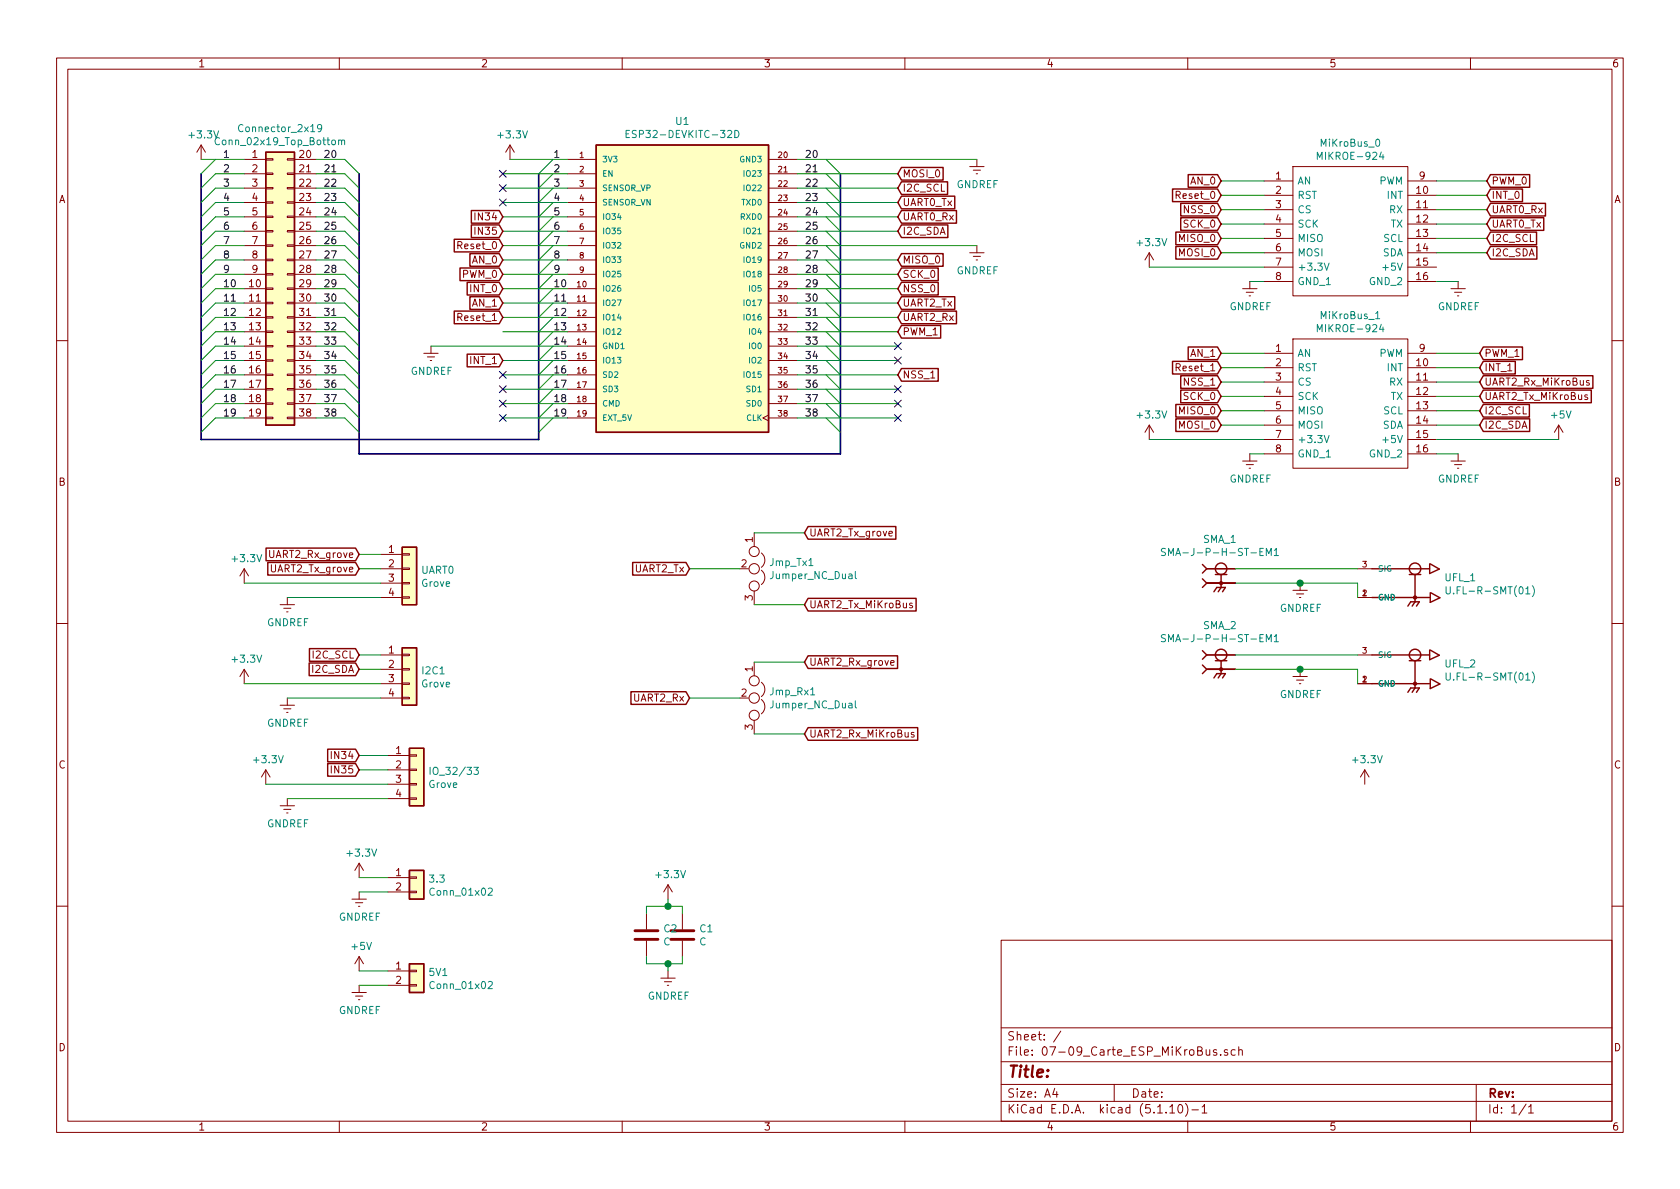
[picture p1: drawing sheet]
<svg xmlns="http://www.w3.org/2000/svg" width="297mm" height="210mm" viewBox="0 0 297 210" stroke-linecap="round" stroke-linejoin="round" font-family="sans-serif">
<g fill="none" stroke="#840000" stroke-width=".18">
<path d="M10 10.3h277v189.9h-277zM12 12.2h273v186.1h-273zM60 10.3v1.9M110 10.3v1.9M160 10.3v1.9M210 10.3v1.9M260 10.3v1.9M35.6 25.6l-.8 1.3M35.6 25.6v2.6M35.6 25.6l.7 1.3M43.2 28.2h3.8M43.2 30.7h3.8"/>
<path d="M43.2 33.3h3.8M43.2 35.8h3.8M43.2 38.3h3.8M47 38.2h1.3v.3h-1.3zM47 35.7h1.3v.2h-1.3zM47 33.1h1.3v.3h-1.3zM47 30.6h1.3v.3h-1.3zM47 28.1h1.3v.2h-1.3zM50.8 38.2h1.3v.3h-1.3zM50.8 35.7h1.3v.2h-1.3zM50.8 33.1h1.3v.3h-1.3zM50.8 30.6h1.3v.3h-1.3z"/>
<path d="M50.8 28.1h1.3v.2h-1.3zM52.1 28.2h3.8M52.1 30.7h3.8M52.1 33.3h3.8M52.1 35.8h3.8M52.1 38.3h3.8M90.2 25.6l-.8 1.3M90.2 25.6v2.6M90.2 25.6l.7 1.3M100.3 28.2h5.1M100.3 30.7h5.1M100.3 33.3h5.1"/>
<path d="M100.3 35.8h5.1M100.3 38.3h5.1M135.9 28.2h5.1M135.9 30.7h5.1M135.9 33.3h5.1M135.9 35.8h5.1M135.9 38.3h5.1M171.4 29.5h2.6M172.1 30.1h1.3M172.6 30.7h.2M172.7 28.2v1.3M223.5 32h5.1"/>
<path d="M223.5 34.5h5.1M223.5 37.1h5.1M223.5 39.6h5.1M228.6 29.5h20.3v22.8h-20.3zM248.9 32h5.1M248.9 34.5h5.1M248.9 37.1h5.1M248.9 39.6h5.1M43.2 46h3.8M43.2 51h3.8M43.2 53.6h3.8M43.2 56.1h3.8"/>
<path d="M43.2 58.7h3.8M43.2 40.9h3.8M43.2 43.4h3.8M43.2 48.5h3.8M47 56h1.3v.3h-1.3zM47 58.5h1.3v.3h-1.3zM47 53.5h1.3v.2h-1.3zM47 48.4h1.3v.2h-1.3zM47 45.8h1.3v.3h-1.3zM47 43.3h1.3v.3h-1.3zM47 40.8h1.3v.2h-1.3zM47 50.9h1.3v.3h-1.3z"/>
<path d="M50.8 56h1.3v.3h-1.3zM50.8 58.5h1.3v.3h-1.3zM50.8 53.5h1.3v.2h-1.3zM50.8 48.4h1.3v.2h-1.3zM50.8 45.8h1.3v.3h-1.3zM50.8 43.3h1.3v.3h-1.3zM50.8 40.8h1.3v.2h-1.3zM50.8 50.9h1.3v.3h-1.3zM52.1 46h3.8M52.1 51h3.8M52.1 53.6h3.8M52.1 56.1h3.8"/>
<path d="M52.1 58.7h3.8M52.1 40.9h3.8M52.1 43.4h3.8M52.1 48.5h3.8M100.3 46h5.1M100.3 51h5.1M100.3 53.6h5.1M100.3 56.1h5.1M100.3 58.7h5.1M100.3 40.9h5.1M100.3 43.4h5.1M100.3 48.5h5.1"/>
<path d="M135.9 46h5.1M135.9 51h5.1M135.9 53.6h5.1M135.9 56.1h5.1M135.9 58.7h5.1M135.9 40.9h5.1M135.9 43.4h5.1M135.9 48.5h5.1M171.4 44.7h2.6M172.1 45.3h1.3M172.6 46h.2M172.7 43.4v1.3"/>
<path d="M203.2 44.7v2.5M203.2 44.7l-.8 1.3M203.2 44.7l.8 1.3M219.7 51h2.5M220.3 51.7h1.3M220.9 52.3h.2M221 49.8v1.2M223.5 44.7h5.1M223.5 42.2h5.1M223.5 47.2h5.1M223.5 49.8h5.1M228.6 59.9h20.3v22.9h-20.3z"/>
<path d="M248.9 44.7h5.1M248.9 42.2h5.1M248.9 47.2h5.1M248.9 49.8h5.1M256.5 51h2.6M257.2 51.7h1.2M257.7 52.3h.2M257.8 49.8v1.2M10 60.2h2M43.2 63.7h3.8M43.2 61.2h3.8M43.2 66.3h3.8"/>
<path d="M43.2 68.8h3.8M43.2 71.4h3.8M43.2 73.9h3.8M47 61.1h1.3v.2h-1.3zM47 63.6h1.3v.3h-1.3zM47 66.2h1.3v.2h-1.3zM47 68.7h1.3v.3h-1.3zM47 71.2h1.3v.3h-1.3zM47 73.8h1.3v.2h-1.3zM50.8 61.1h1.3v.2h-1.3zM50.8 63.6h1.3v.3h-1.3zM50.8 66.2h1.3v.2h-1.3z"/>
<path d="M50.8 68.7h1.3v.3h-1.3zM50.8 71.2h1.3v.3h-1.3zM50.8 73.8h1.3v.2h-1.3zM52.1 63.7h3.8M52.1 61.2h3.8M52.1 66.3h3.8M52.1 68.8h3.8M52.1 71.4h3.8M52.1 73.9h3.8M74.9 62.5h2.6M75.6 63.1h1.2M76.1 63.7h.2"/>
<path d="M76.2 61.2v1.3M100.3 63.7h5.1M100.3 61.2h5.1M100.3 66.3h5.1M100.3 68.8h5.1M100.3 71.4h5.1M100.3 73.9h5.1M135.9 73.4l-1 .5 1 .5M135.9 63.7h5.1M135.9 61.2h5.1M135.9 66.3h5.1M135.9 68.8h5.1"/>
<path d="M135.9 71.4h5.1M135.9 73.9h5.1M203.2 75.2l-.8 1.2M203.2 75.2v2.5M203.2 75.2l.8 1.2M223.5 62.5h5.1M223.5 65h5.1M223.5 67.6h5.1M223.5 70.1h5.1M223.5 72.6h5.1M223.5 75.2h5.1M223.5 77.7h5.1"/>
<path d="M248.9 62.5h5.1M248.9 65h5.1M248.9 67.6h5.1M248.9 70.1h5.1M248.9 72.6h5.1M248.9 75.2h5.1M248.9 77.7h5.1M275.6 75.2l-.8 1.2M275.6 75.2v2.5M275.6 75.2l.8 1.2M280.7 69.9l-.3-.1-.2 .2 .1 .2 .4 .1v.3h-.5M281 67.3h-.3l-.2 .2v.1l.5 .2v.3h-.5"/>
<path d="M285 60.2h2M67.3 98h3.8M71.1 97.9h1.3v.3h-1.3zM133.3 94.2v2.4M134.6 97.8a1.62 1.62 0 0 1 0 2.5M157.2 94.4l.6-.1-.1-.3-.3-.1-.2 .2 .1 .6h.4M219.7 81.5h2.5M220.3 82.2h1.3M220.9 82.8h.2M221 80.3v1.2M223.5 80.3h5.1M248.9 80.3h5.1"/>
<path d="M256.5 81.5h2.6M257.2 82.2h1.2M257.7 82.8h.2M257.8 80.3v1.2M10 110.3h2M43.2 118.4l-.8 1.2M43.2 100.6v2.5M43.2 118.4v2.5M43.2 118.4l.7 1.2M43.2 100.6l-.8 1.2M43.2 100.6l.7 1.2M49.5 106.9h2.6"/>
<path d="M50.2 107.6h1.2M50.7 108.2h.2M50.8 105.7v1.2M67.3 115.8h3.8M67.3 118.4h3.8M67.3 100.6h3.8M67.3 103.1h3.8M67.3 105.7h3.8M71.1 115.7h1.3v.2h-1.3zM71.1 118.2h1.3v.3h-1.3zM71.1 105.5h1.3v.3h-1.3zM71.1 103h1.3v.2h-1.3z"/>
<path d="M71.1 100.5h1.3v.2h-1.3zM133.3 104.5v2.4M133.3 117.1v2.4M134.6 100.8a1.62 1.62 0 0 1 0 2.6M157.5 117.2l.6-.1-.1-.2-.3-.1-.2 .2 .1 .6h.4M161.3 106.7l-.3-.1-.2 .2 .1 .2 .4 .1v.3h-.5M213.4 115.8h5M213.4 118.4h5M213.4 100.6h5M213.4 103.1h5M228.6 119.6h2.5M228.6 104.4h2.5"/>
<path d="M229.2 105h1.3M229.7 105.7h.3M229.9 103.1v1.3M229.9 118.4v1.2M240 115.8h2.6M240 100.6h2.6M240 105.7h2.6M285 110.3h2M47 136.1l-.8 1.3M47 136.1v2.6M47 136.1l.8 1.3M49.5 124.7h2.6"/>
<path d="M50.2 125.3h1.2M50.7 126h.2M50.8 123.4v1.3M67.3 120.9h3.8M67.3 123.4h3.8M68.6 133.6h3.8M68.6 136.1h3.8M68.6 138.7h3.8M71.1 123.3h1.3v.3h-1.3zM71.1 120.8h1.3v.2h-1.3zM72.4 138.6h1.3v.2h-1.3zM72.4 133.5h1.3v.2h-1.3z"/>
<path d="M72.4 136h1.3v.3h-1.3zM133.3 127.4v2.4M134.6 120.6a1.62 1.62 0 0 1 0 2.6M134.6 123.7a1.62 1.62 0 0 1 0 2.5M161.6 129.6l-.3-.1-.2 .2 .1 .2 .4 .1v.3h-.5M229.2 120.3h1.3M229.7 120.9h.3M240 120.9h2.6M241.3 136.1l-.8 1.3M241.3 136.1v2.6M241.3 136.1l.8 1.3M49.5 142.5h2.6"/>
<path d="M50.2 143.1h1.2M50.7 143.8h.2M50.8 141.2v1.3M62.2 159h2.6M62.9 159.6h1.2M63.5 152.6l-.8 1.3M63.5 152.6v2.6M63.5 157.7v1.3M63.5 152.6l.8 1.3M68.6 155.2h3.8M68.6 157.7h3.8M68.6 141.2h3.8"/>
<path d="M72.4 157.6h1.3v.3h-1.3zM72.4 155.1h1.3v.2h-1.3zM72.4 141.1h1.3v.2h-1.3zM118.1 156.5l-.8 1.2M118.1 156.5v2.5M118.1 156.5l.8 1.2M10 160.2h2M62.2 175.5h2.6M62.9 176.1h1.2M63.4 160.3h.2M63.4 176.8h.2M63.5 169.2v2.5"/>
<path d="M63.5 174.2v1.3M63.5 169.2l-.8 1.2M63.5 169.2l.8 1.2M68.6 171.7h3.8M68.6 174.2h3.8M72.4 174.1h1.3v.3h-1.3zM72.4 171.6h1.3v.2h-1.3zM114.3 161.5v2.8M114.3 166.4v2.8M116.8 173h2.6M117.5 173.6h1.2M118 174.2h.2"/>
<path d="M118.1 171.7v1.3M120.6 161.5v2.8M120.6 166.4v2.8M177 166.3h108v32h-108zM285 160.2h2M60 198.3v1.9M110 198.3v1.9M160 198.3v1.9M177 194.8h108M177 191.8h108M177 187.8h108M177 181.8h108"/>
<path d="M186.5 192.5l-.4 1h1M186.8 193v1M187.6 182.3l-1.3 2M197 191.8v3M206.8 195.8l.5-.5v1.5M206.8 196.8h.9M208.5 195.4l.1-.1a.8 .8 0 0 1 .5 .8 .8 .8 0 0 1-.5 .7 1 1 0 0 1-.1-1.4zM209.6 195.1a1.71 1.71 0 0 1 0 2.3M210 198.3v1.9M210.7 196.3h1.2M212.5 195.8l.5-.5v1.5M212.5 196.8h.9"/>
<path d="M215.1 185.7a.37 .37 0 0 0-.6 .1l.1 .2 .5 .2 .1 .1-.2 .3-.5-.1M215.8 186.5v.1M217 185.7l-.3-.1-.2 .2v.2l.5 .2v.3h-.5M218.4 185.7l-.4-.1-.3 .3 .1 .6h.6M219 185.7l.3-.1 .3 .1 .1 .9M219 185.1v1.5M260 198.3v1.9M261 191.8v6.5M269.8 195.2l-1.2 2M270.3 195.8l.4-.5v1.5M270.3 196.8h.8"/>
<circle cx="133.3" cy="97.5" r=".89"/>
<circle cx="133.3" cy="100.6" r=".91"/>
<circle cx="133.3" cy="103.6" r=".89"/>
<circle cx="133.3" cy="123.4" r=".91"/>
<circle cx="133.3" cy="120.4" r=".89"/>
<circle cx="133.3" cy="126.5" r=".89"/>
</g>
<g fill="#ffffc2" stroke="#ffffc2" stroke-width=".18">
<path d="M71.1 114.5h2.6v10.2h-2.6z"/>
<path d="M47 26.9h5.1v48.3h-5.1z"/>
<path d="M71.1 96.8h2.6v10.1h-2.6z"/>
<path d="M72.4 153.9h2.5v5.1h-2.5z"/>
<path d="M105.4 25.6h30.5v50.8h-30.5z"/>
<path d="M72.4 170.4h2.5v5.1h-2.5z"/>
<path d="M72.4 132.3h2.5v10.2h-2.5z"/>
</g>
<g fill="none" stroke="#840000" stroke-width=".25">
<path d="M47 26.9h5.1v48.3h-5.1zM83.3 39.8h5l.6 1.1-.6 1.1h-5zM83.3 37.2h5l.6 1.1-.6 1.2h-5zM105.4 25.6h30.5v50.8h-30.5zM159.4 39.8h8.2v2.2h-8.2l-.7-1.1zM159.4 32.2h8.1v2.2h-8.1l-.7-1.1zM159.4 34.7h9.4v2.2h-9.4l-.7-1.1zM159.4 37.2h9.7v2.3h-9.7l-.7-1.2zM159.4 29.6h7.4v2.2h-7.4l-.7-1.1zM207.3 33.4h8l.6 1.1-.6 1.2h-8zM208.8 38.5h6.5l.6 1.1-.6 1.1h-6.5zM208.8 36h6.5l.6 1.1-.6 1.1h-6.5z"/>
<path d="M210.1 30.9h5.2l.6 1.1-.6 1.1h-5.2zM263.5 30.9h7v2.2h-7l-.6-1.1zM263.5 33.4h5.7v2.3h-5.7l-.6-1.2zM263.5 36h9.8v2.2h-9.8l-.6-1.1zM263.5 38.5h9.4v2.2h-9.4l-.6-1.1zM80.3 55h8l.6 1.1-.6 1.1h-8zM80.3 42.3h8l.6 1.1-.6 1.1h-8zM81.3 47.4h7l.6 1.1-.6 1.1h-7zM82.6 49.9h5.7l.6 1.1-.6 1.2h-5.7zM83.1 44.9h5.2l.6 1.1-.6 1.1h-5.2zM83.1 52.5h5.2l.6 1.1-.6 1.1h-5.2zM159.4 57.6h6.9v2.2h-6.9l-.7-1.1z"/>
<path d="M159.4 52.5h9.4v2.2h-9.4l-.7-1.1zM159.4 47.4h6.5v2.2h-6.5l-.7-1.1zM159.4 44.9h7.4v2.2h-7.4l-.7-1.1zM159.4 49.9h6.5v2.3h-6.5l-.7-1.2zM159.4 55h9.7v2.2h-9.7l-.7-1.1zM207.9 41h7.4l.6 1.2-.6 1.1h-7.4zM207.9 43.6h7.4l.6 1.1-.6 1.1h-7.4zM263.5 43.6h8.2v2.2h-8.2l-.6-1.1zM263.5 41h8.2v2.3h-8.2l-.6-1.1zM82.6 62.6h5.7l.6 1.1-.6 1.2h-5.7zM159.4 65.2h6.5v2.2h-6.5l-.7-1.1zM207.3 63.9h8l.6 1.1-.6 1.1h-8z"/>
<path d="M207.9 74.1h7.4l.6 1.1-.6 1.1h-7.4zM207.9 71.5h7.4l.6 1.1-.6 1.2h-7.4zM208.8 69h6.5l.6 1.1-.6 1.1h-6.5zM208.8 66.4h6.5l.6 1.2-.6 1.1h-6.5zM210.1 61.4h5.2l.6 1.1-.6 1.1h-5.2zM262.3 61.4h6.9v2.2h-6.9l-.7-1.1zM262.3 71.5h8.1v2.3h-8.1l-.7-1.2zM262.3 74.1h8.2v2.2h-8.2l-.7-1.1zM262.3 63.9h5.6v2.2h-5.6l-.7-1.1zM262.3 66.4h19.3v2.3h-19.3l-.7-1.1zM262.3 69h19.1v2.2h-19.1l-.7-1.1zM47 96.9h15.9l.6 1.1-.6 1.2h-15.9z"/>
<path d="M47.3 99.5h15.6l.6 1.1-.6 1.1h-15.6zM71.1 96.8h2.6v10.1h-2.6zM111.9 99.5h9.4l.6 1.1-.6 1.1h-9.4zM142.9 93.1h15.5v2.2h-15.5l-.7-1.1zM212.6 99.8l.8 .8M252.8 99.7v1.7l1.7-.8-1.6-.9M54.7 117.2h8.2l.6 1.2-.6 1.1h-8.2zM54.7 114.7h8.2l.6 1.1-.6 1.1h-8.2zM71.1 114.5h2.6v10.2h-2.6zM142.9 116h15.8v2.2h-15.8l-.7-1.1zM142.9 105.8h19.1v2.2h-19.1l-.7-1.1zM212.6 102.4l.8 .7"/>
<path d="M212.6 115.1l.8 .7M212.6 117.6l.8 .8M213.4 100.6h5M213.4 115.8h5M213.4 103.1h5M213.4 100.6l-.8 .7M213.4 103.1l-.8 .8M213.4 118.4h5M213.4 115.8l-.8 .8M213.4 118.4l-.8 .7M214.6 104.6l.5-.7h1.6l-.5 .7M214.6 119.9l.5-.8h1.6l-.5 .8"/>
<path d="M214.9 101.6h2M214.9 116.8h2M215.9 101.6v2.3l-.5 .7M215.9 116.8v2.3l-.5 .8M242.6 100.6h10.1M242.6 105.7h10.1M242.6 115.8h10.1M248.9 107.2l.5-.8h1.6l-.6 .8M249.2 101.6h2M249.2 116.8h2M250.2 101.6v4.8l-.5 .8M250.2 116.8v4.9l-.5 .7"/>
<path d="M252.8 115v1.7l1.7-.8-1.6-.9M252.9 104.8v1.7l1.7-.8-1.6-.9M57.9 135h5l.6 1.1-.6 1.2h-5zM57.9 132.5h5l.6 1.1-.6 1.1h-5zM72.4 132.3h2.5v10.2h-2.5zM111.6 122.3h9.7l.6 1.1-.6 1.2h-9.7zM142.9 128.7h19.4v2.2h-19.4l-.7-1.1zM242.6 120.9h10.1M248.9 122.4l.5-.7h1.6l-.6 .7M252.9 120.1v1.7l1.7-.9-1.6-.8M72.4 153.9h2.5v5.1h-2.5zM72.4 170.4h2.5v5.1h-2.5z"/>
<circle cx="215.9" cy="100.6" r="1.02"/>
<circle cx="215.9" cy="115.8" r="1.02"/>
<circle cx="215.9" cy="103.1" r=".25"/>
<circle cx="215.9" cy="118.4" r=".25"/>
<circle cx="250.2" cy="115.8" r="1.02"/>
<circle cx="250.2" cy="100.6" r="1.02"/>
<circle cx="250.2" cy="105.7" r=".25"/>
<circle cx="250.2" cy="120.9" r=".25"/>
</g>
<path d="M112.3 166.1h4M112.3 164.6h4M118.6 166.1h4.1M118.6 164.6h4.1" fill="none" stroke="#840000" stroke-width=".51"/>
<g fill="none" stroke="#008484" stroke-width=".18">
<path d="M38.8 24.5a.6 .6 0 0 0-.8 .4 .6 .6 0 0 0 .6 .7l.2-.1M56.9 22.6l-.3 .2h-.3l-.2-.2 .2-.5 .3-.1 .2 .1a.87 .87 0 0 1-.3 1.2h-.2M59.9 24.9l.1-.1h.4v.8M59.9 24.8v.8M60.4 24.9l.2-.1h.3v.8M110.7 23.7h.4M111.3 23.1h-.6v1.2h.6M129.9 23.1a.64 .64 0 0 1 .8 .6 .64 .64 0 0 1-.8 .6zM232.9 28.2v-1.3l.4 .9 .5-.9v1.3M243.3 24.7l.2-.1a.69 .69 0 0 1 .5 .6 .69 .69 0 0 1-.5 .7l-.2-.2-.1-.3zM244.2 26.9l-.3 .9h.8M232.9 58.7v-1.3l.4 .9 .5-.9v1.3"/>
<path d="M234.1 46.5l.5 1.3 .4-1.3M243.2 55.4l.4-.3v1.3M243.2 56.4h.7M244.2 57.3l-.3 .9h.8M234.1 77l.5 1.3 .4-1.3M206.1 97h-.5l-.3 .2 .2 .3 .5 .3v.3l-.2 .1h-.5M206.6 98.2v-1.2l.4 .9 .5-.9v1.2M223.9 98.2v-1.2l.4 .9 .5-.9v1.2M225.3 97.3l.4-.3v1.2M225.3 98.2h.7M143 100h.7M151.2 101.1v1.1l.2 .1"/>
<path d="M206.1 112.3l-.5-.1-.3 .3 .2 .3 .5 .2v.4l-.2 .1-.5-.1M206.6 113.5v-1.3l.4 .9 .5-.9v1.3M223.9 113.5v-1.3l.4 .9 .5-.9v1.3M225.3 112.6l.4-.4v1.3M225.3 113.5h.7M255.7 103.8v1l.2 .2h.4l.1-.2v-1M255.7 119v1l.2 .3 .4-.1 .1-.2v-1M270.9 103.6a1.4 1.4 0 0 1 0 1.9M270.9 118.8a1.4 1.4 0 0 1 0 1.9M76 135.7v1.3M83.8 135.7h.8l-.4 .5 .3 .1 .1 .4-.3 .3-.5-.2M143.3 122.9h.7"/>
<path d="M151.2 123.9v1.1l.2 .2M86.3 157.2l.5-.2 .2 .4v.2l-.7 .7h.7M86.3 173.7l.5-.1 .2 .3v.2l-.7 .7h.7"/>
</g>
<path d="M35.6 30.7v47h59.6v-47M63.5 30.7v49.6h85.1v-49.6" fill="none" stroke="#000084" stroke-width=".3"/>
<g fill="none" stroke="#008400" stroke-width=".18">
<path d="M35.6 28.2h7.6M38.1 28.2l-2.5 2.5M43.2 38.3h-5.1l-2.5 2.6M43.2 35.8h-5.1l-2.5 2.5M43.2 33.3h-5.1l-2.5 2.5M43.2 30.7h-5.1l-2.5 2.6M55.9 38.3h5.1l2.5 2.6M55.9 35.8h5.1l2.5 2.5M55.9 33.3h5.1l2.5 2.5M55.9 30.7h5.1l2.5 2.6M55.9 28.2h5.1l2.5 2.5M88.9 38.3h11.4"/>
<path d="M88.9 35.8h11.4M88.9 33.3h11.4M88.9 30.7h11.4M90.2 28.2h10.1M97.8 28.2l-2.6 2.5M97.8 38.3l-2.6 2.6M97.8 35.8l-2.6 2.5M97.8 33.3l-2.6 2.5M97.8 30.7l-2.6 2.6M141 38.3h17.7M141 35.8h17.7M141 33.3h17.7"/>
<path d="M141 30.7h17.7M141 28.2h31.7M146 28.2l2.6 2.5M146 30.7l2.6 2.6M146 33.3l2.6 2.5M146 35.8l2.6 2.5M146 38.3l2.6 2.6M215.9 34.5h7.6M215.9 32h7.6M215.9 39.6h7.6M215.9 37.1h7.6M254 34.5h8.9"/>
<path d="M254 32h8.9M254 39.6h8.9M254 37.1h8.9M43.2 43.4h-5.1l-2.5 2.6M43.2 58.7h-5.1l-2.5 2.5M43.2 56.1h-5.1l-2.5 2.6M43.2 53.6h-5.1l-2.5 2.5M43.2 51h-5.1l-2.5 2.6M43.2 48.5h-5.1l-2.5 2.5M43.2 46h-5.1l-2.5 2.5M43.2 40.9h-5.1l-2.5 2.5M55.9 43.4h5.1l2.5 2.6"/>
<path d="M55.9 58.7h5.1l2.5 2.5M55.9 56.1h5.1l2.5 2.6M55.9 53.6h5.1l2.5 2.5M55.9 51h5.1l2.5 2.6M55.9 48.5h5.1l2.5 2.5M55.9 46h5.1l2.5 2.5M55.9 40.9h5.1l2.5 2.5M88.9 43.4h11.4M88.9 58.7h11.4M88.9 56.1h11.4M88.9 53.6h11.4M88.9 51h11.4"/>
<path d="M88.9 48.5h11.4M88.9 46h11.4M88.9 40.9h11.4M97.8 53.6l-2.6 2.5M97.8 51l-2.6 2.6M97.8 48.5l-2.6 2.5M97.8 58.7l-2.6 2.5M97.8 56.1l-2.6 2.6M97.8 46l-2.6 2.5M97.8 43.4l-2.6 2.6M97.8 40.9l-2.6 2.5M141 43.4h31.7"/>
<path d="M141 58.7h17.7M141 56.1h17.7M141 53.6h17.7M141 51h17.7M141 48.5h17.7M141 46h17.7M141 40.9h17.7M146 40.9l2.6 2.5M146 43.4l2.6 2.6M146 46l2.6 2.5M146 48.5l2.6 2.5M146 51l2.6 2.6"/>
<path d="M146 53.6l2.6 2.5M146 56.1l2.6 2.6M146 58.7l2.6 2.5M203.2 47.2h20.3M215.9 44.7h7.6M215.9 42.2h7.6M221 49.8h2.5M254 44.7h8.9M254 42.2h8.9M254 49.8h3.8M43.2 63.7h-5.1l-2.5 2.6M43.2 61.2h-5.1l-2.5 2.5"/>
<path d="M43.2 73.9h-5.1l-2.5 2.5M43.2 71.4h-5.1l-2.5 2.5M43.2 68.8h-5.1l-2.5 2.6M43.2 66.3h-5.1l-2.5 2.5M55.9 63.7h5.1l2.5 2.6M55.9 61.2h5.1l2.5 2.5M55.9 73.9h5.1l2.5 2.5M55.9 71.4h5.1l2.5 2.5M55.9 68.8h5.1l2.5 2.6M55.9 66.3h5.1l2.5 2.5M76.2 61.2h24.1M88.9 63.7h11.4"/>
<path d="M88.9 73.9h11.4M88.9 71.4h11.4M88.9 68.8h11.4M88.9 66.3h11.4M97.8 61.2l-2.6 2.5M97.8 63.7l-2.6 2.6M97.8 66.3l-2.6 2.5M97.8 68.8l-2.6 2.6M97.8 71.4l-2.6 2.5M97.8 73.9l-2.6 2.5M141 63.7h17.7M141 61.2h17.7"/>
<path d="M141 73.9h17.7M141 71.4h17.7M141 68.8h17.7M141 66.3h17.7M146 68.8l2.6 2.6M146 73.9l2.6 2.5M146 71.4l2.6 2.5M146 61.2l2.6 2.5M146 63.7l2.6 2.6M146 66.3l2.6 2.5M203.2 77.7h20.3M215.9 72.6h7.6"/>
<path d="M215.9 67.6h7.6M215.9 75.2h7.6M215.9 70.1h7.6M215.9 65h7.6M215.9 62.5h7.6M254 72.6h7.6M254 67.6h7.6M254 77.7h21.6M254 75.2h7.6M254 70.1h7.6M254 65h7.6M254 62.5h7.6"/>
<path d="M63.5 98h3.8M133.3 94.2h8.9M221 80.3h2.5M254 80.3h3.8M43.2 103.1h24.1M50.8 105.7h16.5M63.5 100.6h3.8M63.5 118.4h3.8M63.5 115.8h3.8M121.9 100.6h8.9M133.3 106.9h8.9M133.3 117.1h8.9"/>
<path d="M218.4 103.1h21.6v2.6M218.4 118.4h21.6v2.5M218.4 100.6h21.6M218.4 115.8h21.6M43.2 120.9h24.1M47 138.7h21.6M50.8 123.4h16.5M63.5 136.1h5.1M63.5 133.6h5.1M121.9 123.4h8.9M133.3 129.8h8.9M50.8 141.2h17.8"/>
<path d="M63.5 157.7h5.1M63.5 155.2h5.1M118.1 159v1.3M63.5 171.7h5.1M63.5 174.2h5.1M114.3 169.2v1.2h6.3v-1.2M114.3 161.5v-1.2h6.3v1.2M118.1 170.4v1.3"/>
</g>
<g fill="#008400" stroke="#008400" stroke-width=".25">
<circle cx="118.1" cy="160.3" r=".51"/>
<circle cx="229.9" cy="118.4" r=".51"/>
<circle cx="118.1" cy="170.4" r=".51"/>
<circle cx="229.9" cy="103.1" r=".51"/>
</g>
<g fill="none" stroke="#000084" stroke-width=".18">
<path d="M88.3 32.7l1.2 1.2M88.3 35.2l1.2 1.2M88.3 30.1l1.2 1.2M89.5 32.7l-1.2 1.2M89.5 35.2l-1.2 1.2M89.5 30.1l-1.2 1.2M88.3 73.3l1.2 1.2M88.3 70.8l1.2 1.2M88.3 68.2l1.2 1.2M88.3 65.7l1.2 1.2M89.5 73.3l-1.2 1.2M89.5 70.8l-1.2 1.2"/>
<path d="M89.5 68.2l-1.2 1.2M89.5 65.7l-1.2 1.2M158.1 73.3l1.3 1.2M158.1 70.8l1.3 1.2M158.1 68.2l1.3 1.2M158.1 63.1l1.3 1.3M158.1 60.6l1.3 1.2M159.4 73.3l-1.3 1.2M159.4 70.8l-1.3 1.2M159.4 68.2l-1.3 1.2M159.4 63.1l-1.3 1.3M159.4 60.6l-1.3 1.2"/>
</g>
<text font-size="2.8" fill="#840000" x="178" y="190.5">Title:</text>
<g font-size="2.1" fill="#840000">
<text x="178" y="184">Sheet: /</text>
<text x="178" y="186.7">File: 07-09_Carte_ESP_MiKroBus.sch</text>
<text x="178" y="196.9">KiCad E.D.A. kicad (5.1.10)-1</text>
<text x="178" y="194.1">Size: A4</text>
<text x="200" y="194.1">Date:</text>
<text x="263" y="194.1">Rev:</text>
<text x="263" y="196.9">Id: 1/1</text>
</g>
<g font-size="1.8" fill="#840000">
<text x="35" y="11.9">1</text>
<text x="85" y="11.9">2</text>
<text x="135" y="11.9">3</text>
<text x="185" y="11.9">4</text>
<text x="235" y="11.9">5</text>
<text x="285" y="11.9">6</text>
<text x="44.6" y="27.9">1</text>
<text x="53" y="27.9">20</text>
<text x="10.4" y="35.9">A</text>
<text x="44.6" y="30.5">2</text>
<text x="44.6" y="33">3</text>
<text x="44.6" y="35.6">4</text>
<text x="53" y="30.5">21</text>
<text x="53" y="33">22</text>
<text x="53" y="35.6">23</text>
<text x="159.5" y="33.9">I2C_SCL</text>
<text x="159.5" y="31.4">MOSI_0</text>
<text x="208.3" y="35.2">Reset_0</text>
<text x="210.6" y="32.6">AN_0</text>
<text x="225.6" y="31.7">1</text>
<text x="225.6" y="34.3">2</text>
<text x="250.5" y="34.3">10</text>
<text x="251" y="31.7">9</text>
<text x="263.7" y="32.6">PWM_0</text>
<text x="263.7" y="35.2">INT_0</text>
<text x="285.4" y="35.9">A</text>
<text x="44.6" y="38.1">5</text>
<text x="44.6" y="40.6">6</text>
<text x="53" y="38.1">24</text>
<text x="53" y="40.6">25</text>
<text x="84.4" y="41.5">IN35</text>
<text x="84.4" y="39">IN34</text>
<text x="159.5" y="41.5">I2C_SDA</text>
<text x="159.5" y="36.4">UART0_Tx</text>
<text x="159.5" y="39">UART0_Rx</text>
<text x="209.4" y="40.3">SCK_0</text>
<text x="209.5" y="37.7">NSS_0</text>
<text x="225.6" y="36.8">3</text>
<text x="225.6" y="39.4">4</text>
<text x="225.6" y="41.9">5</text>
<text x="250.5" y="36.8">11</text>
<text x="250.5" y="39.4">12</text>
<text x="250.5" y="41.9">13</text>
<text x="263.7" y="37.7">UART0_Rx</text>
<text x="263.7" y="40.3">UART0_Tx</text>
<text x="44.6" y="43.2">7</text>
<text x="44.6" y="45.7">8</text>
<text x="53" y="43.2">26</text>
<text x="53" y="45.7">27</text>
<text x="81.3" y="44.1">Reset_0</text>
<text x="83.6" y="46.6">AN_0</text>
<text x="159.5" y="46.6">MISO_0</text>
<text x="208.6" y="42.8">MISO_0</text>
<text x="208.6" y="45.3">MOSI_0</text>
<text x="225.6" y="44.4">6</text>
<text x="225.6" y="47">7</text>
<text x="250.5" y="44.4">14</text>
<text x="250.5" y="47">15</text>
<text x="263.7" y="45.3">I2C_SDA</text>
<text x="263.7" y="42.8">I2C_SCL</text>
<text x="44.1" y="50.8">10</text>
<text x="44.1" y="53.3">11</text>
<text x="44.6" y="48.3">9</text>
<text x="53" y="48.3">28</text>
<text x="53" y="50.8">29</text>
<text x="53" y="53.3">30</text>
<text x="81.8" y="49.1">PWM_0</text>
<text x="83.3" y="51.7">INT_0</text>
<text x="159.5" y="49.1">SCK_0</text>
<text x="159.5" y="51.7">NSS_0</text>
<text x="225.6" y="49.5">8</text>
<text x="250.5" y="49.5">16</text>
<text x="44.1" y="55.9">12</text>
<text x="44.1" y="58.4">13</text>
<text x="53" y="55.9">31</text>
<text x="53" y="58.4">32</text>
<text x="81.3" y="56.8">Reset_1</text>
<text x="83.6" y="54.2">AN_1</text>
<text x="159.5" y="59.3">PWM_1</text>
<text x="159.5" y="54.2">UART2_Tx</text>
<text x="159.5" y="56.8">UART2_Rx</text>
<text x="44.1" y="61">14</text>
<text x="44.1" y="63.5">15</text>
<text x="53" y="61">33</text>
<text x="53" y="63.5">34</text>
<text x="83.3" y="64.4">INT_1</text>
<text x="208.3" y="65.7">Reset_1</text>
<text x="210.6" y="63.1">AN_1</text>
<text x="225.6" y="62.2">1</text>
<text x="225.6" y="64.8">2</text>
<text x="250.5" y="64.8">10</text>
<text x="251" y="62.2">9</text>
<text x="262.4" y="63.1">PWM_1</text>
<text x="262.4" y="65.7">INT_1</text>
<text x="44.1" y="66">16</text>
<text x="44.1" y="68.6">17</text>
<text x="44.1" y="71.1">18</text>
<text x="53" y="66">35</text>
<text x="53" y="68.6">36</text>
<text x="53" y="71.1">37</text>
<text x="159.5" y="66.9">NSS_1</text>
<text x="209.4" y="70.7">SCK_0</text>
<text x="209.5" y="68.2">NSS_1</text>
<text x="225.6" y="67.3">3</text>
<text x="225.6" y="69.8">4</text>
<text x="250.5" y="67.3">11</text>
<text x="250.5" y="69.8">12</text>
<text x="262.4" y="68.2">UART2_Rx_MiKroBus</text>
<text x="262.4" y="70.7">UART2_Tx_MiKroBus</text>
<text x="44.1" y="73.7">19</text>
<text x="53" y="73.7">38</text>
<text x="208.6" y="75.8">MOSI_0</text>
<text x="208.6" y="73.3">MISO_0</text>
<text x="225.6" y="72.4">5</text>
<text x="225.6" y="74.9">6</text>
<text x="225.6" y="77.5">7</text>
<text x="250.5" y="72.4">13</text>
<text x="250.5" y="74.9">14</text>
<text x="250.5" y="77.5">15</text>
<text x="262.4" y="73.3">I2C_SCL</text>
<text x="262.4" y="75.8">I2C_SDA</text>
<text x="225.6" y="80">8</text>
<text x="250.5" y="80">16</text>
<text x="10.4" y="85.9">B</text>
<text x="285.4" y="85.9">B</text>
<text x="133.1" y="95.9" transform="rotate(-90 133.1 95.9)">1</text>
<text x="143" y="94.9">UART2_Tx_grove</text>
<text x="47.8" y="98.7">UART2_Rx_grove</text>
<text x="48" y="101.2">UART2_Tx_grove</text>
<text x="68.7" y="97.8">1</text>
<text x="68.7" y="100.3">2</text>
<text x="112.2" y="101.2">UART2_Tx</text>
<text x="131.1" y="100.3">2</text>
<text x="68.7" y="102.9">3</text>
<text x="68.7" y="105.4">4</text>
<text x="133.1" y="106.2" transform="rotate(-90 133.1 106.2)">3</text>
<text x="143" y="107.6">UART2_Tx_MiKroBus</text>
<text x="55.2" y="119">I2C_SDA</text>
<text x="55.4" y="116.5">I2C_SCL</text>
<text x="68.7" y="115.6">1</text>
<text x="68.7" y="118.1">2</text>
<text x="133.1" y="118.8" transform="rotate(-90 133.1 118.8)">1</text>
<text x="143" y="117.7">UART2_Rx_grove</text>
<text x="68.7" y="120.6">3</text>
<text x="68.7" y="123.2">4</text>
<text x="112" y="124.1">UART2_Rx</text>
<text x="131.1" y="123.2">2</text>
<text x="133.1" y="129.1" transform="rotate(-90 133.1 129.1)">3</text>
<text x="143" y="130.4">UART2_Rx_MiKroBus</text>
<text x="10.4" y="135.9">C</text>
<text x="59" y="136.8">IN35</text>
<text x="59" y="134.2">IN34</text>
<text x="70" y="133.3">1</text>
<text x="70" y="135.9">2</text>
<text x="285.4" y="135.9">C</text>
<text x="70" y="138.4">3</text>
<text x="70" y="141">4</text>
<text x="70" y="154.9">1</text>
<text x="70" y="157.5">2</text>
<text x="70" y="171.4">1</text>
<text x="70" y="174">2</text>
<text x="10.4" y="185.9">D</text>
<text x="285.4" y="185.9">D</text>
<text x="35" y="199.9">1</text>
<text x="85" y="199.9">2</text>
<text x="135" y="199.9">3</text>
<text x="185" y="199.9">4</text>
<text x="235" y="199.9">5</text>
<text x="285" y="199.9">6</text>
</g>
<g font-size="1.8" fill="#008484">
<text x="42.6" y="23.4">Connector_2x19</text>
<text x="119.5" y="22.1">U1</text>
<text x="33.6" y="24.5">+3.3V</text>
<text x="38.6" y="25.7">Conn_02x19_Top_Bottom</text>
<text x="88.2" y="24.5">+3.3V</text>
<text x="111.8" y="24.4">ESP32-DEVKITC-32D</text>
<text x="233.5" y="28.3">MIKROE-924</text>
<text x="233.6" y="26">MiKroBus_0</text>
<text x="169.1" y="33.3">GNDREF</text>
<text x="229.4" y="32.6">AN</text>
<text x="229.4" y="35.2">RST</text>
<text x="243.8" y="32.6">PWM</text>
<text x="245.3" y="35.2">INT</text>
<text x="229.4" y="37.7">CS</text>
<text x="229.4" y="40.3">SCK</text>
<text x="245.7" y="37.7">RX</text>
<text x="245.9" y="40.3">TX</text>
<text x="201.2" y="43.5">+3.3V</text>
<text x="229.4" y="42.8">MISO</text>
<text x="229.4" y="45.3">MOSI</text>
<text x="229.4" y="47.9">+3.3V</text>
<text x="244.4" y="45.3">SDA</text>
<text x="244.6" y="42.8">SCL</text>
<text x="245" y="47.9">+5V</text>
<text x="169.1" y="48.5">GNDREF</text>
<text x="229.4" y="50.4">GND_1</text>
<text x="242.3" y="50.4">GND_2</text>
<text x="217.4" y="54.9">GNDREF</text>
<text x="233.5" y="58.7">MIKROE-924</text>
<text x="233.6" y="56.4">MiKroBus_1</text>
<text x="254.2" y="54.9">GNDREF</text>
<text x="229.4" y="63.1">AN</text>
<text x="229.4" y="65.7">RST</text>
<text x="243.8" y="63.1">PWM</text>
<text x="245.3" y="65.7">INT</text>
<text x="72.6" y="66.3">GNDREF</text>
<text x="229.4" y="68.2">CS</text>
<text x="229.4" y="70.7">SCK</text>
<text x="245.7" y="68.2">RX</text>
<text x="245.9" y="70.7">TX</text>
<text x="201.2" y="74">+3.3V</text>
<text x="229.4" y="73.3">MISO</text>
<text x="229.4" y="75.8">MOSI</text>
<text x="244.4" y="75.8">SDA</text>
<text x="244.6" y="73.3">SCL</text>
<text x="274.4" y="74">+5V</text>
<text x="229.4" y="78.4">+3.3V</text>
<text x="229.4" y="80.9">GND_1</text>
<text x="242.3" y="80.9">GND_2</text>
<text x="245" y="78.4">+5V</text>
<text x="217.4" y="85.3">GNDREF</text>
<text x="254.2" y="85.3">GNDREF</text>
<text x="41.2" y="99.4">+3.3V</text>
<text x="74.5" y="101.5">UART0</text>
<text x="136.2" y="100.1">Jmp_Tx1</text>
<text x="207.6" y="98.3">SMA-J-P-H-ST-EM1</text>
<text x="212.8" y="96">SMA_1</text>
<text x="74.6" y="103.8">Grove</text>
<text x="136.4" y="102.4">Jumper_NC_Dual</text>
<text x="255.5" y="102.8">UFL_1</text>
<text x="256.9" y="105.1">U.FL-R-SMT(01)</text>
<text x="47.2" y="110.7">GNDREF</text>
<text x="207.6" y="113.6">SMA-J-P-H-ST-EM1</text>
<text x="212.8" y="111.2">SMA_2</text>
<text x="226.3" y="108.2">GNDREF</text>
<text x="41.2" y="117.2">+3.3V</text>
<text x="74.8" y="119.2">I2C1</text>
<text x="255.5" y="118">UFL_2</text>
<text x="74.6" y="121.6">Grove</text>
<text x="136.2" y="123">Jmp_Rx1</text>
<text x="136.4" y="125.3">Jumper_NC_Dual</text>
<text x="226.3" y="123.4">GNDREF</text>
<text x="256.9" y="120.3">U.FL-R-SMT(01)</text>
<text x="47.2" y="128.5">GNDREF</text>
<text x="45" y="135">+3.3V</text>
<text x="76.7" y="137">IO_32/33</text>
<text x="239.3" y="135">+3.3V</text>
<text x="75.8" y="139.3">Grove</text>
<text x="47.2" y="146.3">GNDREF</text>
<text x="61.5" y="151.5">+3.3V</text>
<text x="116.2" y="155.3">+3.3V</text>
<text x="76" y="156.1">3.3</text>
<text x="76.3" y="158.4">Conn_01x02</text>
<text x="59.9" y="162.8">GNDREF</text>
<text x="62.3" y="168">+5V</text>
<text x="117.3" y="167.2">C</text>
<text x="117.4" y="164.9">C2</text>
<text x="123.6" y="167.2">C</text>
<text x="123.8" y="164.9">C1</text>
<text x="75.9" y="172.6">5V1</text>
<text x="59.9" y="179.3">GNDREF</text>
<text x="76.3" y="174.9">Conn_01x02</text>
<text x="114.5" y="176.8">GNDREF</text>
</g>
<g font-size="1.8">
<text x="39.4" y="27.9">1</text>
<text x="57.1" y="27.9">20</text>
<text x="97.8" y="27.9">1</text>
<text x="142.2" y="27.9">20</text>
<text x="39.4" y="35.6">4</text>
<text x="39.4" y="30.5">2</text>
<text x="39.4" y="33">3</text>
<text x="57.1" y="30.5">21</text>
<text x="57.1" y="33">22</text>
<text x="57.1" y="35.6">23</text>
<text x="97.8" y="30.5">2</text>
<text x="97.8" y="33">3</text>
<text x="97.8" y="35.6">4</text>
<text x="142.2" y="35.6">23</text>
<text x="142.2" y="33">22</text>
<text x="142.2" y="30.5">21</text>
<text x="39.4" y="40.6">6</text>
<text x="39.4" y="38.1">5</text>
<text x="57.1" y="38.1">24</text>
<text x="57.1" y="40.6">25</text>
<text x="97.8" y="38.1">5</text>
<text x="97.8" y="40.6">6</text>
<text x="142.2" y="38.1">24</text>
<text x="142.2" y="40.6">25</text>
<text x="39.4" y="45.7">8</text>
<text x="39.4" y="43.2">7</text>
<text x="57.1" y="43.2">26</text>
<text x="57.1" y="45.7">27</text>
<text x="97.8" y="43.2">7</text>
<text x="97.8" y="45.7">8</text>
<text x="142.2" y="43.2">26</text>
<text x="142.2" y="45.7">27</text>
<text x="39.4" y="53.3">11</text>
<text x="39.4" y="50.8">10</text>
<text x="39.4" y="48.3">9</text>
<text x="57.1" y="53.3">30</text>
<text x="57.1" y="50.8">29</text>
<text x="57.1" y="48.3">28</text>
<text x="97.8" y="53.3">11</text>
<text x="97.8" y="48.3">9</text>
<text x="97.8" y="50.8">10</text>
<text x="142.2" y="53.3">30</text>
<text x="142.2" y="48.3">28</text>
<text x="142.2" y="50.8">29</text>
<text x="39.4" y="55.9">12</text>
<text x="39.4" y="58.4">13</text>
<text x="57.1" y="58.4">32</text>
<text x="57.1" y="55.9">31</text>
<text x="97.8" y="55.9">12</text>
<text x="97.8" y="58.4">13</text>
<text x="142.2" y="55.9">31</text>
<text x="142.2" y="58.4">32</text>
<text x="39.4" y="63.5">15</text>
<text x="39.4" y="61">14</text>
<text x="57.1" y="61">33</text>
<text x="57.1" y="63.5">34</text>
<text x="97.8" y="61">14</text>
<text x="97.8" y="63.5">15</text>
<text x="142.2" y="61">33</text>
<text x="142.2" y="63.5">34</text>
<text x="39.4" y="71.1">18</text>
<text x="39.4" y="68.6">17</text>
<text x="39.4" y="66">16</text>
<text x="57.1" y="66">35</text>
<text x="57.1" y="68.6">36</text>
<text x="57.1" y="71.1">37</text>
<text x="97.8" y="66">16</text>
<text x="97.8" y="68.6">17</text>
<text x="97.8" y="71.1">18</text>
<text x="142.2" y="66">35</text>
<text x="142.2" y="68.6">36</text>
<text x="142.2" y="71.1">37</text>
<text x="39.4" y="73.7">19</text>
<text x="57.1" y="73.7">38</text>
<text x="97.8" y="73.7">19</text>
<text x="142.2" y="73.7">38</text>
</g>
<g font-size="1.4" fill="#840000">
<text x="102.5" y="27.9">1</text>
<text x="137.6" y="27.9">20</text>
<text x="102.5" y="30.5">2</text>
<text x="102.5" y="33">3</text>
<text x="102.5" y="35.6">4</text>
<text x="137.6" y="35.6">23</text>
<text x="137.6" y="33">22</text>
<text x="137.6" y="30.5">21</text>
<text x="102.5" y="38.1">5</text>
<text x="102.5" y="40.6">6</text>
<text x="137.6" y="40.6">25</text>
<text x="137.6" y="38.1">24</text>
<text x="102.5" y="43.2">7</text>
<text x="102.5" y="45.7">8</text>
<text x="137.6" y="45.7">27</text>
<text x="137.6" y="43.2">26</text>
<text x="102.1" y="50.8">10</text>
<text x="102.1" y="53.3">11</text>
<text x="102.5" y="48.3">9</text>
<text x="137.6" y="53.3">30</text>
<text x="137.6" y="50.8">29</text>
<text x="137.6" y="48.3">28</text>
<text x="102.1" y="55.9">12</text>
<text x="102.1" y="58.4">13</text>
<text x="137.6" y="58.4">32</text>
<text x="137.6" y="55.9">31</text>
<text x="102.1" y="61">14</text>
<text x="102.1" y="63.5">15</text>
<text x="137.6" y="63.5">34</text>
<text x="137.6" y="61">33</text>
<text x="102.1" y="66">16</text>
<text x="102.1" y="68.6">17</text>
<text x="102.1" y="71.1">18</text>
<text x="137.6" y="71.1">37</text>
<text x="137.6" y="68.6">36</text>
<text x="137.6" y="66">35</text>
<text x="102.1" y="73.7">19</text>
<text x="137.6" y="73.7">38</text>
<text x="240.9" y="100.3">3</text>
<text x="240.9" y="105.4">1</text>
<text x="240.9" y="115.6">3</text>
<text x="240.9" y="120.6">1</text>
</g>
<g font-size="1.4" fill="#008484">
<text x="106.4" y="28.7">3V3</text>
<text x="130.9" y="28.7">GND3</text>
<text x="106.4" y="31.2">EN</text>
<text x="106.4" y="33.8">SENSOR_VP</text>
<text x="131.8" y="33.8">IO22</text>
<text x="131.8" y="31.2">IO23</text>
<text x="106.4" y="36.3">SENSOR_VN</text>
<text x="106.4" y="38.9">IO34</text>
<text x="106.4" y="41.4">IO35</text>
<text x="131.1" y="38.9">RXD0</text>
<text x="131.3" y="36.3">TXD0</text>
<text x="131.8" y="41.4">IO21</text>
<text x="106.4" y="43.9">IO32</text>
<text x="106.4" y="46.5">IO33</text>
<text x="130.9" y="43.9">GND2</text>
<text x="131.8" y="46.5">IO19</text>
<text x="106.4" y="49">IO25</text>
<text x="106.4" y="51.6">IO26</text>
<text x="131.8" y="49">IO18</text>
<text x="132.6" y="51.6">IO5</text>
<text x="106.4" y="54.1">IO27</text>
<text x="106.4" y="56.6">IO14</text>
<text x="106.4" y="59.2">IO12</text>
<text x="131.8" y="56.6">IO16</text>
<text x="131.8" y="54.1">IO17</text>
<text x="132.6" y="59.2">IO4</text>
<text x="106.4" y="61.7">GND1</text>
<text x="106.4" y="64.3">IO13</text>
<text x="132.6" y="64.3">IO2</text>
<text x="132.6" y="61.7">IO0</text>
<text x="106.4" y="66.8">SD2</text>
<text x="106.4" y="69.3">SD3</text>
<text x="106.4" y="71.9">CMD</text>
<text x="131.8" y="66.8">IO15</text>
<text x="132.1" y="71.9">SD0</text>
<text x="132.1" y="69.3">SD1</text>
<text x="106.4" y="74.4">EXT_5V</text>
<text x="132" y="74.4">CLK</text>
<text x="243.6" y="101.1">SIG</text>
<text x="243.6" y="106.2">GND</text>
<text x="243.6" y="116.3">SIG</text>
<text x="243.6" y="121.4">GND</text>
</g>
</svg>
